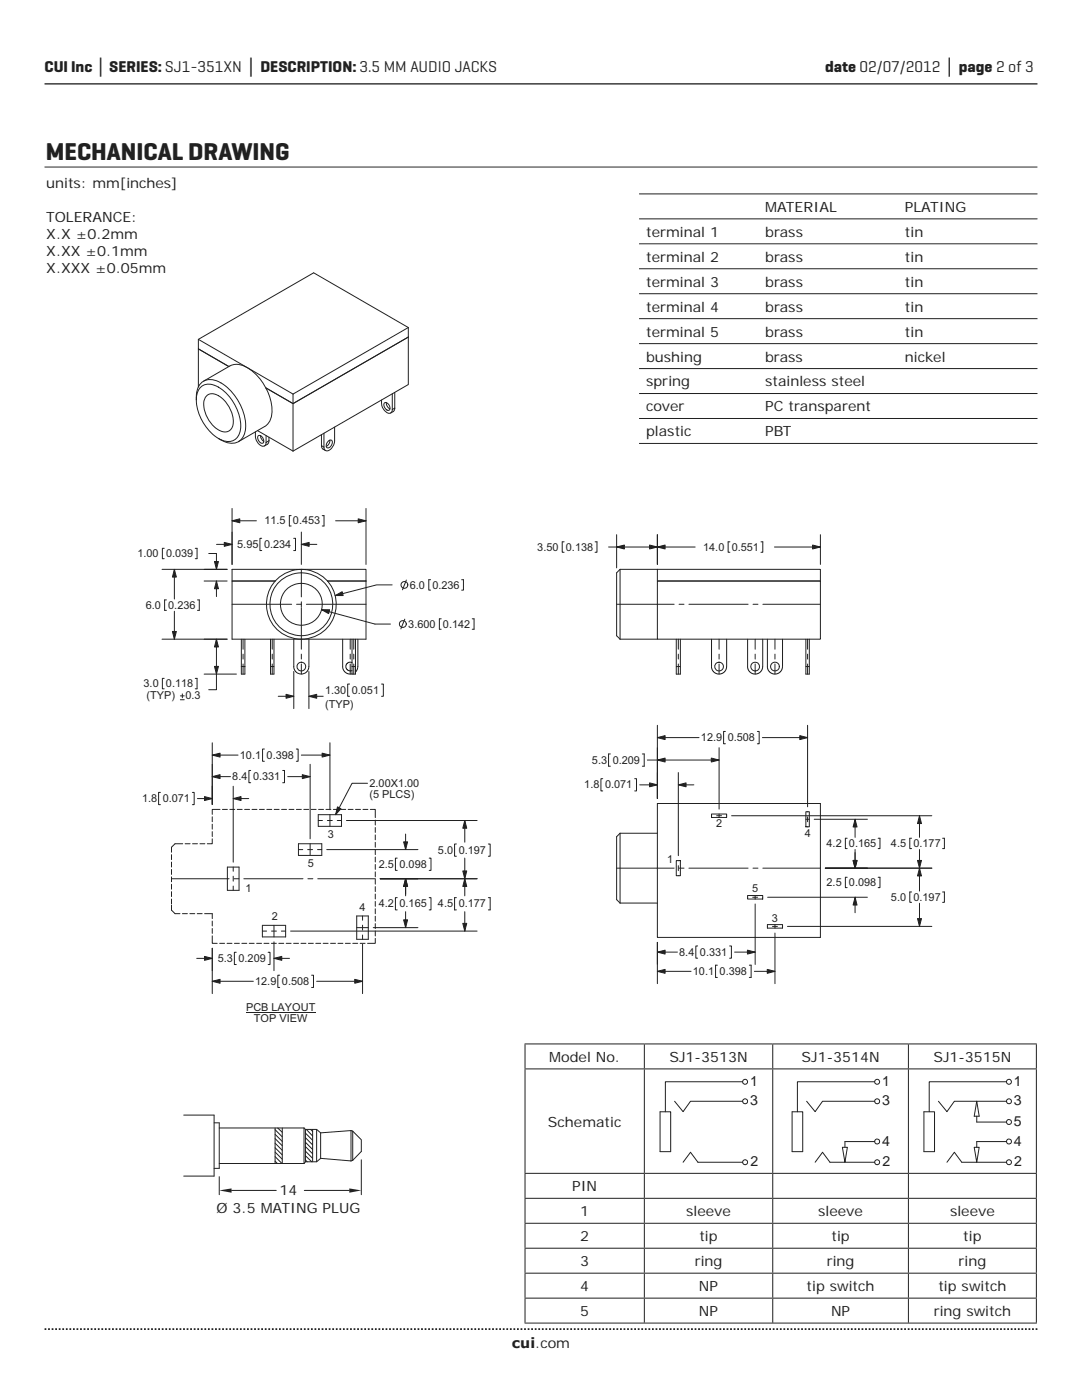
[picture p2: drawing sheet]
<svg xmlns="http://www.w3.org/2000/svg" width="216mm" height="279mm" viewBox="0 0 216 279" stroke-linecap="round" stroke-linejoin="round" font-family="sans-serif">
<path d="M8.9 265.3h198.1" fill="none" stroke="#231f20" stroke-width=".35" stroke-dasharray=".4 .4 .4 .4 .4 .4" stroke-dashoffset=".7" stroke-linecap="butt"/>
<path d="M8.9 16.7h198.1" fill="none" stroke="#231f20" stroke-width=".26"/>
<g fill="none" stroke="#231f20" stroke-width=".2">
<path d="M39.2 79.8v-.5a3.2 3.2 0 0 1 2.3-3.5 6.5 6.5 0 0 1 5.4 3.3 8.6 8.6 0 0 1 1.7 7.9 2.98 2.98 0 0 1-4.5 .8l-.5-.3M39.6 67.7l18.9 10.9M39.6 67.7v9.5M39.6 69.6l6.1 3.6M40.1 77.2a3.5 3.5 0 0 1 4.3 .6 9.5 9.5 0 0 1 3.6 8 2.52 2.52 0 0 1-4 1.9 9.3 9.3 0 0 1-4.7-9l.5-1.1zM40.6 76.1l5.3-3.1a3.7 3.7 0 0 1 4 .7 10.6 10.6 0 0 1 4.3 9.3 2.94 2.94 0 0 1-1.4 2.1l-5.2 3M41.2 79a2.37 2.37 0 0 1 3.1 .4 6.2 6.2 0 0 1 2.2 5.5 1.8 1.8 0 0 1-3.1 .8 6.2 6.2 0 0 1-2.7-5.8zM58.5 78.6v11.4M76.1 79.8a2.33 2.33 0 0 0 1.6 2.7l.3-.1 .3-.7M78.3 78.6v3.1M78.8 78.3v3.2M81.5 67.3v9.4l-23 13.3"/>
<path d="M81.5 65.4l-18.9-11-23 13.3M81.5 65.4v1.9M81.5 65.4l-23 13.2M81.5 67.3l-23 13.2-5.5-3.1M51 86.2a2.37 2.37 0 0 0 1.5 2.9 .62 .62 0 0 0 .6-.8M51.4 85.9l7.1 4.1M51.5 87a.92 .92 0 0 1 1 .4 .92 .92 0 0 1 0 1 1.06 1.06 0 0 1-1-1.4zM52 86.9l.2 .7 .4 .5M53.1 86.9v1.4M53.7 88l-.6 .3M53.7 87.3v.7M53.7 88l-.2 .6-.7 .4"/>
<path d="M64.1 88.9l.1 .3a1.01 1.01 0 0 0 .7 .7M64.1 88.9l.5 .3M64.1 86.8v2.1M64.6 86.5v2.7M65.6 88a.46 .46 0 0 1 .6-.1 .46 .46 0 0 1 .1 .7 .76 .76 0 0 1-1.2 .6l.1-.7zM65.8 87.8v.1a1.37 1.37 0 0 1-.7 1.2M66.8 85.2v2.8a2.09 2.09 0 0 1-1.6 2 .68 .68 0 0 1-.6-.8M76.7 80.4a.96 .96 0 0 1 .9 .5 .96 .96 0 0 1 0 1 1.04 1.04 0 0 1-.9-1.5zM77.1 80.4a1.28 1.28 0 0 0 .7 1.2M78.8 81.5v.2a1.01 1.01 0 0 1-.8 .7M78.8 81.5l-.5 .2M46.3 113.6h26.7v14h-26.7v-11.6h8.6h-8.6z"/>
<path d="M65.3 116h7.7M123.7 113.6v14M123.7 113.6l-.7 .7v12.6l.7 .7M123.7 113.6h7.5M131.2 116h32.5v11.6h-32.5zM131.2 113.6h32.5v2.4h-32.5zM48.2 133v1.5h.7v-1.5M48.2 133h.7M48.2 127.6v5.4M48.9 127.6v5.4M54 133h.7v1.5h-.7zM54 127.6v5.4"/>
<path d="M54.7 127.6v5.4M58.6 127.6v5.6l.4 .9a1.55 1.55 0 0 0 2.2 0l.3-.6 .1-.5M61.6 127.6v5.4M68.4 127.6v5.7l.2 .5 .4 .5 .7 .2h.5M70.2 132.2h-.5l-.3 .1-.4 .6 .1 .4 .2 .4 .6 .2 .3-.1M70.2 133v1.5h.7v-1.5M70.2 133h.7M70.2 127.6v5.4M70.9 127.6v5.4M71.4 127.6v5.5l-.1 .5-.4 .5M123.7 127.6h7.5M134.9 133h.9v1.5h-.9z"/>
<path d="M134.9 127.6v5.4M135.8 127.6v5.4M142 127.6v5.6l.2 .6 .7 .6 .9 .1 .8-.5 .4-1M145 127.6v5.4M149.2 127.6v5.7l.4 .8 .9 .4 1-.2 .4-.5 .3-.5v-5.7M153.1 127.6v5.7l.5 .8 .8 .4 1.1-.2 .4-.5 .2-.5v-5.7M160.8 133h.7v1.5h-.7zM160.8 127.6v5.4M161.5 127.6v5.4M32 158.1h-.4v2.5h.4M38.4 158.1h.3v2.5h-.3M39.4 159.4h3"/>
<path d="M42.4 150.7h5.1M42.4 148.2v12.4M42.4 155h3.6M46.5 156.9v15.2M46.5 159.4h3.1M50 153.8h-.3v2.4h.3M52.7 149.5h-.3v2.4h.3M56.4 153.8h.4v2.4h-.4M57.4 155h4.5M59.1 149.5h.4v2.4h-.4M60.1 150.7h5.7M61.9 152.5v14.9"/>
<path d="M65.8 148.2v13.4M34.2 170.6v1M34.2 172v1M34.2 173.5v1M34.2 175v1M34.2 176.5v1M34.2 177.9v1M34.2 179.4v1M34.2 175.4h11.5M36.5 168.4h-1.6l-.7 .7v1M36.9 168.4h1M38.4 168.4h1"/>
<path d="M39.9 168.4h1M42.4 167.4v1h-1M42.4 163v1M42.4 164.5v1M42.4 166v.9M43.9 161.5h-1.5v1M44.4 161.5h1M45.4 173h2.3v4.7h-2.3zM45.9 161.5h.9M46.5 173v.9M46.5 174.9v1M46.5 176.8v.9"/>
<path d="M46.7 175.4h1M47.3 161.5h1M48.7 175.4h11.8M48.8 161.5h1M50.3 161.5h1M51.8 161.5h.9M53.2 161.5h1M54.7 161.5h1M56.2 161.5h1M57.7 161.5h1M59.1 161.5h1M59.6 168.4h4.6v2.3h-4.6z"/>
<path d="M59.6 169.6h.8M60.6 161.5h1M61.4 169.6h1M61.4 175.4h1M61.9 168.4v2.3M62.1 161.5h1M63.4 169.6h.8M63.4 175.4h11.5M63.5 162.6h4.6v2.3h-4.6zM63.5 163.8h.8M63.6 161.5h1M65 161.5h1"/>
<path d="M65.2 169.6h18.2M65.3 163.8h1M65.8 162.6v2.3M66.5 161.5h1M67.3 163.8h.8M68 161.5h1M69.1 163.8h26.1M69.5 161.5h1M70.9 161.5h1M72.4 161.5h1M73.9 161.5h1v1.7M74.9 163.7v1"/>
<path d="M74.9 165.1v1M74.9 166.6v1M74.9 168.1v1M74.9 169.6v1M74.9 171v1M74.9 172.5v1M74.9 174v1M74.9 175.5v1M74.9 176.9v1M74.9 178.4v1M74.9 179.9v1M75.9 175.4h19.3"/>
<path d="M79.3 179.1h-.4v2.5h.4M79.3 171.3h-.4v2.4h.4M80.9 166.5v3.1M80.9 175.4v3.4M85.6 179.1h.4v2.5h-.4M85.6 171.3h.4v2.4h-.4M91.1 168.4h-.4v2.5h.4M91.1 179.1h-.4v2.5h.4M92.7 163.7v4.4M92.7 171.2v7.6M97.4 168.4h.4v2.5h-.4M97.4 179.1h.4v2.5h-.4"/>
<path d="M123.7 166.3l-.7 .7v12.5l.7 .7M123.7 166.3h7.5M123.7 166.3v13.9M131.2 160.4h32.5v26.7h-32.5zM134.9 171.8h.9v3h-.9zM142 162.5h3v.6h-3zM149.2 178.7h3v.7h-3zM160.8 162h.7v3h-.7zM34.2 180.7v.9l.7 .7h1M36.4 182.3h1M37.9 182.3h1M39.3 191.3h3.1"/>
<path d="M39.4 182.3h.9M40.8 182.3h1.6v1M42.4 186.8v1.5h.9M42.4 183.8v1M42.4 185.3v1M42.4 189.2v9.1M42.4 195.8h8.2M43.8 188.3h1M45.3 188.3h1M46.8 188.3h1M47.1 190h-.3v2.5h.3M48.3 188.3h.9"/>
<path d="M49.7 188.3h1M51.2 188.3h1M52.4 185.8h.8M52.4 184.7h4.6v2.3h-4.6zM52.7 188.3h1M53.5 190h.4v2.5h-.4M54.2 188.3h.9M54.2 185.8h1M54.7 184.7v2.3M54.7 188v5.7M54.7 191.3h3.1M55.6 188.3h1"/>
<path d="M55.8 194.6h-.4v2.5h.4M56.1 185.8h.9M57.1 188.3h1M58 185.8h37.2M58.6 188.3h1M60.1 188.3h.9M61.5 188.3h1M62.2 194.6h.4v2.5h-.4M63 188.3h1M63.2 195.8h9.1M64.5 188.3h1M66 188.3h.9"/>
<path d="M67.4 188.3h1M68.9 188.3h1M70.4 188.3h1M71.2 185.1h2.3M71.2 182.8h2.3v4.7h-2.3zM71.9 188.3h.9M72.3 182.8v.9M72.3 184.6v1M72.3 186.6v.9M72.3 188.4v9.9M74.5 185.1h8.9M74.9 187.3v1h-1.6"/>
<path d="M74.9 181.4v1M74.9 182.9v.9M74.9 184.3v1M74.9 185.8v1M80.9 181.9v3.2M92.7 181.9v3.9M123.7 180.2h7.5M153.1 184.5h3v.7h-3z"/>
<circle cx="60.1" cy="120.6" r="7"/>
<circle cx="60.1" cy="133" r=".87"/>
<circle cx="60.1" cy="120.6" r="6.3"/>
<circle cx="60.1" cy="120.6" r="4.2"/>
<circle cx="143.5" cy="133" r=".87"/>
<circle cx="150.7" cy="133" r=".87"/>
<circle cx="154.6" cy="133" r=".87"/>
</g>
<path d="M46.5 159.4l1.6-.4v.8z" fill="#231f20"/>
<path d="M46.5 159.4l1.6-.4v.8z" fill="none" stroke="#231f20" stroke-width=".2"/>
<path d="M40.8 159l1.6 .4-1.6 .4z" fill="#231f20"/>
<path d="M40.8 159l1.6 .4-1.6 .4z" fill="none" stroke="#231f20" stroke-width=".2"/>
<path d="M42.4 155l1.5-.4v.8z" fill="#231f20"/>
<path d="M42.4 155l1.5-.4v.8z" fill="none" stroke="#231f20" stroke-width=".2"/>
<path d="M60.3 154.6l1.6 .4-1.6 .4z" fill="#231f20"/>
<path d="M60.3 154.6l1.6 .4-1.6 .4z" fill="none" stroke="#231f20" stroke-width=".2"/>
<path d="M42.4 150.7l1.5-.4v.8z" fill="#231f20"/>
<path d="M42.4 150.7l1.5-.4v.8z" fill="none" stroke="#231f20" stroke-width=".2"/>
<path d="M64.3 150.3l1.5 .4-1.5 .4z" fill="#231f20"/>
<path d="M64.3 150.3l1.5 .4-1.5 .4z" fill="none" stroke="#231f20" stroke-width=".2"/>
<path d="M40.8 190.9l1.6 .4-1.6 .4z" fill="#231f20"/>
<path d="M40.8 190.9l1.6 .4-1.6 .4z" fill="none" stroke="#231f20" stroke-width=".2"/>
<path d="M54.7 191.3l1.5-.4v.8z" fill="#231f20"/>
<path d="M54.7 191.3l1.5-.4v.8z" fill="none" stroke="#231f20" stroke-width=".2"/>
<path d="M42.4 195.8l1.5-.4v.8z" fill="#231f20"/>
<path d="M42.4 195.8l1.5-.4v.8z" fill="none" stroke="#231f20" stroke-width=".2"/>
<path d="M70.8 195.4l1.5 .4-1.5 .4z" fill="#231f20"/>
<path d="M70.8 195.4l1.5 .4-1.5 .4z" fill="none" stroke="#231f20" stroke-width=".2"/>
<path d="M80.5 183.6h.8l-.4 1.5z" fill="#231f20"/>
<path d="M80.5 183.6h.8l-.4 1.5z" fill="none" stroke="#231f20" stroke-width=".2"/>
<path d="M80.9 175.4l.4 1.5h-.8z" fill="#231f20"/>
<path d="M80.9 175.4l.4 1.5h-.8z" fill="none" stroke="#231f20" stroke-width=".2"/>
<path d="M80.5 168h.8l-.4 1.6z" fill="#231f20"/>
<path d="M80.5 168h.8l-.4 1.6z" fill="none" stroke="#231f20" stroke-width=".2"/>
<path d="M80.9 175.4l.4 1.5h-.8z" fill="#231f20"/>
<path d="M80.9 175.4l.4 1.5h-.8z" fill="none" stroke="#231f20" stroke-width=".2"/>
<path d="M92.3 184.3h.8l-.4 1.5z" fill="#231f20"/>
<path d="M92.3 184.3h.8l-.4 1.5z" fill="none" stroke="#231f20" stroke-width=".2"/>
<path d="M92.7 175.4l.4 1.5h-.8z" fill="#231f20"/>
<path d="M92.7 175.4l.4 1.5h-.8z" fill="none" stroke="#231f20" stroke-width=".2"/>
<path d="M92.7 163.7l.4 1.6h-.8z" fill="#231f20"/>
<path d="M92.7 163.7l.4 1.6h-.8z" fill="none" stroke="#231f20" stroke-width=".2"/>
<path d="M92.3 173.8h.8l-.4 1.6z" fill="#231f20"/>
<g fill="none" stroke="#231f20" stroke-width=".2">
<path d="M43.2 108.6h3.1M46.3 106.2v6.4M52.2 107.4h-.3v2.5h.3M58.6 107.4h.4v2.5h-.4M60.1 106.2v6.4M60.1 108.6h3.1M60.1 113.6v5.5M46.3 120.6h11.9M48.5 127.6v2M48.5 130.5v1M48.5 132.5v2M54.3 127.6v2"/>
<path d="M54.3 130.5v1M54.3 132.5v2M59.2 120.6h1M60.1 130.5v1M60.1 132.5v2M60.1 120.1v1M60.1 121.3v8.3M61.1 120.6h11.9M69.9 127.6v2M69.9 130.5v1M69.9 132.5v2M70.6 127.6v2"/>
<path d="M70.6 130.5v1M70.6 132.5v2M92.3 173.8h.8l-.4 1.6z"/>
</g>
<path d="M44.7 108.2l1.6 .4-1.6 .4z" fill="#231f20"/>
<path d="M44.7 108.2l1.6 .4-1.6 .4z" fill="none" stroke="#231f20" stroke-width=".2"/>
<path d="M60.1 108.6l1.6-.4v.8z" fill="#231f20"/>
<g fill="none" stroke="#231f20" stroke-width=".2">
<path d="M60.1 108.6l1.6-.4v.8zM123 120.6h11.5M135.4 127.6v2M135.4 130.5v1M135.4 132.5v2M135.5 120.6h1M137.5 120.6h11.8M143.5 127.6v2M143.5 130.5v1M143.5 132.5v2M150.3 120.6h.9M150.7 127.6v2"/>
<path d="M150.7 130.5v1M150.7 132.5v2M152.2 120.6h11.5M154.6 127.6v2M154.6 130.5v1M154.6 132.5v2M161.1 127.6v2M161.1 130.5v1M161.1 132.5v2M120.3 155.4h-.4v2.4h.4M121.8 150.5h-.4v2.4h.4M126.6 155.4h.4v2.4h-.4"/>
<path d="M127.6 156.6h3.6M128.2 150.5h.3v2.4h-.3M129.2 151.7h14.3M131.2 144.7v14.7M131.2 147.2h8.3M135.4 154.2v16.6M135.4 156.6h3.1M143.5 149.2v12.3M144.7 146h-.3v2.4h.3M151.1 146h.4v2.4h-.4M152.1 147.2h9M161.1 144.7v16.3"/>
<path d="M123 173.3h11.5M135.4 171.8h.1M135.4 172.8v1M135.4 174.7v.1M135.5 173.3h1M137.5 173.3h11.8M142 162.8h.1M143 162.8h1M143.5 162.5v.6M145 162.8h.1M146 162.8h39.9M149.2 179.1h.1"/>
<path d="M150.2 179.1h1M150.3 173.3h.9M150.7 178.7v.7M152.2 179.1h.1M152.2 173.3h11.5M153.2 179.1h19.9M160.8 163.5h.7M161.1 162h.1M161.1 163v1M161.1 165h.1M162.5 163.5h10.6M164.7 173.3h21.2"/>
<path d="M169 167.3h-.3v2.1h.3M169 175.1h-.3v2h.3M170.6 179.1v3.1M170.6 163.5v3.6M170.6 169.5v3.8M175.2 167.3h.4v2.1h-.4M175.2 175.1h.4v2h-.4M181.9 167.3h-.4v2.1h.4M181.9 178h-.4v2.1h.4M183.5 162.8v4.3M183.5 169.5v8.3M188.1 167.3h.3v2.1h-.3"/>
<path d="M188.1 178h.3v2.1h-.3M131.2 188.1v8.2M131.2 193.9h6.7M131.2 190h4M139.2 188.8h-.4v2.4h.4M143.1 192.6h-.3v2.5h.3M145.6 188.8h.3v2.4h-.3M146.6 190h4.1M149.5 192.6h.4v2.5h-.4M150.5 193.9h4.1M150.7 180.4v12.1M153.1 184.9h.1"/>
<path d="M154.1 184.9h1M154.6 184.5v.7M154.6 186.2v10.1M156.1 184.9h.1M157.1 184.9h28.8M183.5 180.3v4.6"/>
</g>
<path d="M129.6 156.2l1.6 .4-1.6 .4z" fill="#231f20"/>
<path d="M129.6 156.2l1.6 .4-1.6 .4z" fill="none" stroke="#231f20" stroke-width=".2"/>
<path d="M135.4 156.6l1.5-.4v.8z" fill="#231f20"/>
<path d="M135.4 156.6l1.5-.4v.8z" fill="none" stroke="#231f20" stroke-width=".2"/>
<path d="M141.9 151.3l1.6 .4-1.6 .4z" fill="#231f20"/>
<path d="M141.9 151.3l1.6 .4-1.6 .4z" fill="none" stroke="#231f20" stroke-width=".2"/>
<path d="M131.2 151.7l1.5-.4v.8z" fill="#231f20"/>
<path d="M131.2 151.7l1.5-.4v.8z" fill="none" stroke="#231f20" stroke-width=".2"/>
<path d="M153.1 193.5l1.5 .4-1.5 .3z" fill="#231f20"/>
<path d="M153.1 193.5l1.5 .4-1.5 .3z" fill="none" stroke="#231f20" stroke-width=".2"/>
<path d="M131.2 193.9l1.5-.4v.7z" fill="#231f20"/>
<path d="M131.2 193.9l1.5-.4v.7z" fill="none" stroke="#231f20" stroke-width=".2"/>
<path d="M131.2 190l1.5-.4v.8z" fill="#231f20"/>
<path d="M131.2 190l1.5-.4v.8z" fill="none" stroke="#231f20" stroke-width=".2"/>
<path d="M149.1 189.6l1.6 .4-1.6 .4z" fill="#231f20"/>
<path d="M149.1 189.6l1.6 .4-1.6 .4z" fill="none" stroke="#231f20" stroke-width=".2"/>
<path d="M131.2 147.2l1.5-.4v.8z" fill="#231f20"/>
<path d="M131.2 147.2l1.5-.4v.8z" fill="none" stroke="#231f20" stroke-width=".2"/>
<path d="M159.6 146.8l1.5 .4-1.5 .4z" fill="#231f20"/>
<path d="M159.6 146.8l1.5 .4-1.5 .4z" fill="none" stroke="#231f20" stroke-width=".2"/>
<path d="M183.1 171.7h.8l-.4 1.6z" fill="#231f20"/>
<path d="M183.1 171.7h.8l-.4 1.6z" fill="none" stroke="#231f20" stroke-width=".2"/>
<path d="M183.5 162.8l.4 1.6h-.8z" fill="#231f20"/>
<path d="M183.5 162.8l.4 1.6h-.8z" fill="none" stroke="#231f20" stroke-width=".2"/>
<path d="M170.2 171.7h.8l-.4 1.6z" fill="#231f20"/>
<path d="M170.2 171.7h.8l-.4 1.6z" fill="none" stroke="#231f20" stroke-width=".2"/>
<path d="M170.6 163.5l.4 1.5h-.8z" fill="#231f20"/>
<path d="M170.6 163.5l.4 1.5h-.8z" fill="none" stroke="#231f20" stroke-width=".2"/>
<path d="M170.2 171.7h.8l-.4 1.6z" fill="#231f20"/>
<path d="M170.2 171.7h.8l-.4 1.6z" fill="none" stroke="#231f20" stroke-width=".2"/>
<path d="M170.6 179.1l.4 1.5h-.8z" fill="#231f20"/>
<path d="M170.6 179.1l.4 1.5h-.8z" fill="none" stroke="#231f20" stroke-width=".2"/>
<path d="M183.5 173.3l.4 1.5h-.8z" fill="#231f20"/>
<path d="M183.5 173.3l.4 1.5h-.8z" fill="none" stroke="#231f20" stroke-width=".2"/>
<path d="M183.1 183.3h.8l-.4 1.6z" fill="#231f20"/>
<path d="M73.3 156.3h-3.1l-3.2 6.3M183.1 183.3h.8l-.4 1.6zM49.1 202h13.8" fill="none" stroke="#231f20" stroke-width=".2"/>
<path d="M67.3 161l.7 .4-1 1.2z" fill="#231f20"/>
<g fill="none" stroke="#231f20" stroke-width=".2">
<path d="M32.3 113.6h13M32.8 109.4h-.4v2.1h.4M33.2 119.7h-.4v2.1h.4M34.8 113.6v5.9M39 109.4h.3v2.1h-.3M39.4 119.7h.4v2.1h-.4M40.7 116h4.6M41.6 110.5h1.6v3.1M43.2 116v3.1M46.3 103.9h4.9M46.3 101.5v11.1M58.1 102.9h-.4v2.1h.4"/>
<path d="M64.3 102.9h.4v2.1h-.4M67 103.9h6M73 101.5v11.1M78.2 116.7h-3.1l-8.2 2.2M81.1 115.8l-.8 1.9M85.9 115.7h-.3v2.1h.3M92.1 115.7h.4v2.1h-.4M32.3 127.6h13M32.8 135.4h-.4v2.1h.4M34.8 122v5.6M36 139.6h.8M36 138.9h.8"/>
<path d="M36.4 138.5v.8M39 135.4h.3v2.1h-.3M40.7 134.5h6.5M43.2 127.6v10h-1.6M55.5 139h3.1M58.6 134v7.4M61.6 134v7.4M61.6 139h2.9M64.2 121.7l10.6 2.8h3.1M69.8 136.5h-.4v2.5h.4M76.1 136.5h.4v2.5h-.4M80.8 123.6l-.8 1.9"/>
<path d="M88 123.5h-.3v2.1h.3M94.2 123.5h.4v2.1h-.4M67.3 161l.7 .4-1 1.2z"/>
<circle cx="80.7" cy="116.7" r=".68"/>
<circle cx="80.4" cy="124.5" r=".69"/>
</g>
<path d="M57.1 138.6l1.5 .4-1.5 .4z" fill="#231f20"/>
<path d="M57.1 138.6l1.5 .4-1.5 .4z" fill="none" stroke="#231f20" stroke-width=".2"/>
<path d="M61.6 139l1.6-.4v.8z" fill="#231f20"/>
<path d="M61.6 139l1.6-.4v.8z" fill="none" stroke="#231f20" stroke-width=".2"/>
<path d="M42.8 133h.8l-.4 1.5z" fill="#231f20"/>
<path d="M42.8 133h.8l-.4 1.5z" fill="none" stroke="#231f20" stroke-width=".2"/>
<path d="M34.8 113.6l.4 1.6h-.8z" fill="#231f20"/>
<path d="M34.8 113.6l.4 1.6h-.8z" fill="none" stroke="#231f20" stroke-width=".2"/>
<path d="M71.5 103.5l1.5 .4-1.5 .4z" fill="#231f20"/>
<path d="M71.5 103.5l1.5 .4-1.5 .4z" fill="none" stroke="#231f20" stroke-width=".2"/>
<path d="M64.2 121.7h1.6l-.2 .8z" fill="#231f20"/>
<path d="M64.2 121.7h1.6l-.2 .8z" fill="none" stroke="#231f20" stroke-width=".2"/>
<path d="M46.3 103.9l1.5-.4v.8z" fill="#231f20"/>
<path d="M46.3 103.9l1.5-.4v.8z" fill="none" stroke="#231f20" stroke-width=".2"/>
<path d="M42.8 112.1h.8l-.4 1.5z" fill="#231f20"/>
<path d="M42.8 112.1h.8l-.4 1.5z" fill="none" stroke="#231f20" stroke-width=".2"/>
<path d="M43.2 116l.4 1.5h-.8z" fill="#231f20"/>
<path d="M43.2 116l.4 1.5h-.8z" fill="none" stroke="#231f20" stroke-width=".2"/>
<path d="M34.4 126h.8l-.4 1.6z" fill="#231f20"/>
<path d="M34.4 126h.8l-.4 1.6z" fill="none" stroke="#231f20" stroke-width=".2"/>
<path d="M43.2 127.6l.4 1.5h-.8z" fill="#231f20"/>
<path d="M43.2 127.6l.4 1.5h-.8z" fill="none" stroke="#231f20" stroke-width=".2"/>
<path d="M66.9 118.9l1.4-.8 .2 .8z" fill="#231f20"/>
<path d="M66.9 118.9l1.4-.8 .2 .8zM112.6 108.1h-.4v2.1h.4M118.7 108.1h.4v2.1h-.4M121.4 109.2h17.3M123 106.7v6.6M131.2 106.7v5.9M145.6 108.1h-.3v2.1h.3M151.8 108.1h.4v2.1h-.4M154.5 109.2h9.2M163.7 106.7v5.9" fill="none" stroke="#231f20" stroke-width=".2"/>
<path d="M123 109.2l1.6-.4v.8z" fill="#231f20"/>
<path d="M123 109.2l1.6-.4v.8z" fill="none" stroke="#231f20" stroke-width=".2"/>
<path d="M129.6 108.8l1.6 .4-1.6 .4z" fill="#231f20"/>
<path d="M129.6 108.8l1.6 .4-1.6 .4z" fill="none" stroke="#231f20" stroke-width=".2"/>
<path d="M131.2 109.2l1.5-.4v.8z" fill="#231f20"/>
<path d="M131.2 109.2l1.5-.4v.8z" fill="none" stroke="#231f20" stroke-width=".2"/>
<path d="M162.1 108.8l1.6 .4-1.6 .4z" fill="#231f20"/>
<g fill="none" stroke="#231f20" stroke-width=".2">
<path d="M8.9 33.3h198.1M127.5 38.7h79.5M127.5 43.7h79.5M127.5 48.7h79.5M127.5 53.6h79.5M127.5 58.6h79.5M127.5 63.6h79.5M127.5 68.6h79.5M127.5 73.6h79.5M127.5 78.5h79.5M127.5 83.5h79.5M127.5 88.5h79.5"/>
<path d="M162.1 108.8l1.6 .4-1.6 .4zM104.7 208.3h102.2M104.7 213.3h102.2M104.8 208.4v4.8M104.8 213.4v20.7M128.6 208.4v4.8M128.6 213.4v20.7M134.6 219.8l1.7 2.1 1.5-2.1h10.4M148.2 215.9h-15.4v6M154.2 208.4v4.8M154.2 213.4v20.7M161 219.8l1.6 2.1 1.5-2.1h10.4"/>
<path d="M174.5 215.9h-15.4v6M181.3 208.4v4.8M181.3 213.4v20.7M187.3 219.8l1.7 2.1 1.4-2.1h10.4M194.9 219.8l.5 3h-1zM200.8 215.9h-15.4v6M206.8 208.4v4.8M206.8 213.4v20.7M43.7 234.8v3.6M46.2 237.6h8.9M60.7 237.6h9M72.1 231.5v6.9"/>
<path d="M104.7 234.2h102.2M104.7 239.1h102.2M104.8 234.3v4.8M104.8 239.2v4.8M128.6 234.3v4.8M128.6 239.2v4.8M131.7 221.9h2.1v7.9h-2.1zM136.3 232l1.5-2 1.5 2h8.9M154.2 234.3v4.8M154.2 239.2v4.8M158.1 221.9h2.1v7.9h-2.1zM162.6 232l1.5-2 1.5 2h8.9"/>
<path d="M168.1 229h1l-.5 3zM174.5 227.8h-5.9v1.2M181.3 234.3v4.8M181.3 239.2v4.8M184.4 221.9h2.1v7.9h-2.1zM189 232l1.4-2 1.5 2h8.9M194.4 229h1l-.5 3zM194.9 222.8v1.1h5.9M200.8 227.8h-5.9v1.2M206.8 234.3v4.8M206.8 239.2v4.8M104.7 244.1h102.2"/>
<path d="M104.7 249.1h102.2M104.7 254.1h102.2M104.7 259.1h102.2M104.8 244.2v4.8M104.8 249.2v4.8M104.8 254.2v4.8M104.8 259.2v4.8M128.6 244.2v4.8M128.6 249.2v4.8M128.6 254.2v4.8M128.6 259.2v4.8M154.2 244.2v4.8"/>
<path d="M154.2 249.2v4.8M154.2 254.2v4.8M154.2 259.2v4.8M181.3 244.2v4.8M181.3 249.2v4.8M181.3 254.2v4.8M181.3 259.2v4.8M206.8 244.2v4.8M206.8 249.2v4.8M206.8 254.2v4.8M206.8 259.2v4.8M104.7 264h102.2"/>
<circle cx="148.7" cy="215.9" r=".5"/>
<circle cx="148.7" cy="219.8" r=".49"/>
<circle cx="175" cy="215.9" r=".5"/>
<circle cx="175" cy="219.8" r=".5"/>
<circle cx="201.3" cy="215.9" r=".5"/>
<circle cx="201.3" cy="219.8" r=".49"/>
<circle cx="148.7" cy="231.9" r=".49"/>
<circle cx="175" cy="231.9" r=".5"/>
<circle cx="175" cy="227.8" r=".49"/>
<circle cx="201.3" cy="231.9" r=".5"/>
<circle cx="201.3" cy="223.9" r=".49"/>
<circle cx="201.3" cy="227.8" r=".49"/>
</g>
<g fill="#231f20">
<path d="M69.7 237.2l2.4 .4-2.4 .4z"/>
<path d="M43.7 237.6l2.5-.4v.8z"/>
</g>
<g fill="none" stroke="#231f20" stroke-width=".2">
<path d="M36.7 222.5h6v12.2h-6M42.7 224.1h1v9.1h-1M43.7 232.2h17M43.7 225.1h17M54.9 229.9l1.4 1.4M54.9 229.1l1.4 1.4M54.9 228.1l1.4 1.5M54.9 227.2l1.4 1.5M54.9 226.4l1.4 1.4M54.9 225.5l1.4 1.4M54.9 225.1v7.1M54.9 231.7l.4 .5"/>
<path d="M54.9 230.8l1.4 1.4M55.4 225.1l.9 .9M56.3 225.1v7.1M60.7 225.1v7.1M60.7 225.1l.3 .3h2.2l.8 .7M61 231.5l.3 .4M61 225.4v6.5M61 231.9l-.3 .3M61 226.1l1.4 1.5M61 227.1l1.4 1.4M61 228l1.4 1.4M61 228.8l1.4 1.5"/>
<path d="M61 229.7l1.4 1.5M61 230.7l1.2 1.2M61.1 225.4l1.3 1.3M62 225.4l.4 .4M62.4 225.4v6.5M63.2 225.4v6.5M64 231.2l6 .5M64 231.2l-.8 .7h-2.2M64 226.1v5.1M70 225.6l-6 .5M70 225.6v6.1M70 225.6l.4 .1"/>
<path d="M70.4 225.7v5.9l-.4 .1M70.4 225.7l1.7 1.8v2.3l-1.7 1.8"/>
</g>
<text font-size="4.9" fill="#231f20" x="9.1" y="31.9">MECHANICAL DRAWING</text>
<g font-size="3.2" fill="#231f20">
<text x="8.9" y="14.3">CUI Inc │ SERIES: SJ1-351XN │ DESCRIPTION: 3.5 MM AUDIO JACKS</text>
<text x="164.6" y="14.3">date 02/07/2012 │ page 2 of 3</text>
</g>
<g font-size="2.8" fill="#231f20">
<text x="9.2" y="37.5">units: mm[inches]</text>
<text x="9.2" y="44.2">TOLERANCE:</text>
<text x="9.2" y="47.6">X.X ±0.2mm</text>
<text x="128.9" y="47.2">terminal 1</text>
<text x="152.7" y="42.3">MATERIAL</text>
<text x="152.7" y="47.2">brass</text>
<text x="180.6" y="42.3">PLATING</text>
<text x="180.6" y="47.2">tin</text>
<text x="9.2" y="51">X.XX ±0.1mm</text>
<text x="128.9" y="52.2">terminal 2</text>
<text x="152.7" y="52.2">brass</text>
<text x="180.6" y="52.2">tin</text>
<text x="9.2" y="54.4">X.XXX ±0.05mm</text>
<text x="128.9" y="57.2">terminal 3</text>
<text x="152.7" y="57.2">brass</text>
<text x="180.6" y="57.2">tin</text>
<text x="128.9" y="62.2">terminal 4</text>
<text x="152.7" y="62.2">brass</text>
<text x="180.6" y="62.2">tin</text>
<text x="128.9" y="67.2">terminal 5</text>
<text x="152.7" y="67.2">brass</text>
<text x="180.6" y="67.2">tin</text>
<text x="128.9" y="72.1">bushing</text>
<text x="128.9" y="77.1">spring</text>
<text x="152.7" y="77.1">stainless steel</text>
<text x="152.7" y="72.1">brass</text>
<text x="180.6" y="72.1">nickel</text>
<text x="128.9" y="82.1">cover</text>
<text x="152.7" y="82.1">PC transparent</text>
<text x="128.9" y="87.1">plastic</text>
<text x="152.7" y="87.1">PBT</text>
<text x="109.6" y="211.9">Model No.</text>
<text x="133.6" y="211.9">SJ1-3513N</text>
<text x="159.9" y="211.9">SJ1-3514N</text>
<text x="186.3" y="211.9">SJ1-3515N</text>
<text x="149.7" y="216.8">1</text>
<text x="149.7" y="220.6">3</text>
<text x="176" y="216.8">1</text>
<text x="176" y="220.6">3</text>
<text x="202.3" y="216.8">1</text>
<text x="202.3" y="220.6">3</text>
<text x="109.3" y="224.8">Schematic</text>
<text x="202.3" y="224.7">5</text>
<text x="149.7" y="232.8">2</text>
<text x="176" y="228.6">4</text>
<text x="176.1" y="232.8">2</text>
<text x="202.3" y="228.6">4</text>
<text x="202.4" y="232.8">2</text>
<text x="55.7" y="238.5">14</text>
<text x="114.2" y="237.7">PIN</text>
<text x="43.2" y="242.1">Ø 3.5 MATING PLUG</text>
<text x="115.8" y="242.7">1</text>
<text x="136.9" y="242.7">sleeve</text>
<text x="163.3" y="242.7">sleeve</text>
<text x="189.6" y="242.7">sleeve</text>
<text x="115.8" y="247.7">2</text>
<text x="139.6" y="247.7">tip</text>
<text x="165.9" y="247.7">tip</text>
<text x="192.2" y="247.7">tip</text>
<text x="115.8" y="252.7">3</text>
<text x="115.8" y="257.7">4</text>
<text x="138.6" y="252.7">ring</text>
<text x="139.5" y="257.7">NP</text>
<text x="160.9" y="257.7">tip switch</text>
<text x="165" y="252.7">ring</text>
<text x="187.2" y="257.7">tip switch</text>
<text x="191.3" y="252.7">ring</text>
<text x="115.8" y="262.6">5</text>
<text x="139.5" y="262.6">NP</text>
<text x="165.8" y="262.6">NP</text>
<text x="186.3" y="262.6">ring switch</text>
<text x="102.2" y="269">cui.com</text>
</g>
<g font-size="2.2" fill="#231f20">
<text x="52.7" y="104.7">11.5</text>
<text x="58.5" y="104.7">0.453</text>
<text x="27.4" y="111.2">1.00</text>
<text x="33.1" y="111.2">0.039</text>
<text x="47.3" y="109.4">5.95</text>
<text x="52.7" y="109.4">0.234</text>
<text x="107.2" y="109.9">3.50 0.138</text>
<text x="140.3" y="109.9">14.0 0.551</text>
<text x="81.8" y="117.5">6.0 0.236</text>
<text x="29.1" y="121.5">6.0</text>
<text x="33.6" y="121.5">0.236</text>
<text x="81.5" y="125.3">3.600</text>
<text x="88.4" y="125.3">0.142</text>
<text x="28.6" y="137.2">3.0 0.118</text>
<text x="29.2" y="139.6">(TYP)</text>
<text x="37" y="139.6">0.3</text>
<text x="64.9" y="138.5">1.30</text>
<text x="64.9" y="141.3">(TYP)</text>
<text x="70.2" y="138.5">0.051</text>
<text x="139.9" y="147.9">12.9</text>
<text x="145.2" y="147.9">0.508</text>
<text x="46.4" y="155.7">8.4</text>
<text x="47.9" y="151.4">10.1</text>
<text x="50.5" y="155.7">0.331</text>
<text x="53.2" y="151.4">0.398</text>
<text x="118.1" y="152.4">5.3</text>
<text x="122.3" y="152.4">0.209</text>
<text x="28.3" y="160.1">1.8</text>
<text x="32.5" y="160.1">0.071</text>
<text x="73.7" y="157.2">2.00X1.00</text>
<text x="73.7" y="159.3">(5 PLCS)</text>
<text x="116.6" y="157.4">1.8</text>
<text x="120.7" y="157.4">0.071</text>
<text x="65.4" y="167.1">3</text>
<text x="142.9" y="165.1">2</text>
<text x="160.6" y="167">4</text>
<text x="61.5" y="173">5</text>
<text x="75.6" y="173.2">2.5</text>
<text x="79.7" y="173.2">0.098</text>
<text x="87.4" y="170.4">5.0</text>
<text x="91.5" y="170.4">0.197</text>
<text x="133.1" y="172.3">1</text>
<text x="164.9" y="169">4.2 0.165</text>
<text x="177.8" y="169">4.5 0.177</text>
<text x="49" y="178">1</text>
<text x="150.1" y="178.1">5</text>
<text x="164.9" y="176.9">2.5 0.098</text>
<text x="177.8" y="179.8">5.0 0.197</text>
<text x="54.2" y="183.7">2</text>
<text x="71.7" y="181.8">4</text>
<text x="75.6" y="181.1">4.2</text>
<text x="79.7" y="181.1">0.165</text>
<text x="87.4" y="181.1">4.5</text>
<text x="91.5" y="181.1">0.177</text>
<text x="154" y="184.1">3</text>
<text x="135.5" y="190.7">8.4</text>
<text x="139.7" y="190.7">0.331</text>
<text x="43.5" y="192">5.3</text>
<text x="47.6" y="192">0.209</text>
<text x="50.9" y="196.6">12.9</text>
<text x="56.3" y="196.6">0.508</text>
<text x="138.3" y="194.6">10.1</text>
<text x="143.6" y="194.6">0.398</text>
<text x="49.1" y="201.7">PCB LAYOUT</text>
<text x="50.7" y="203.9">TOP VIEW</text>
</g>
</svg>
